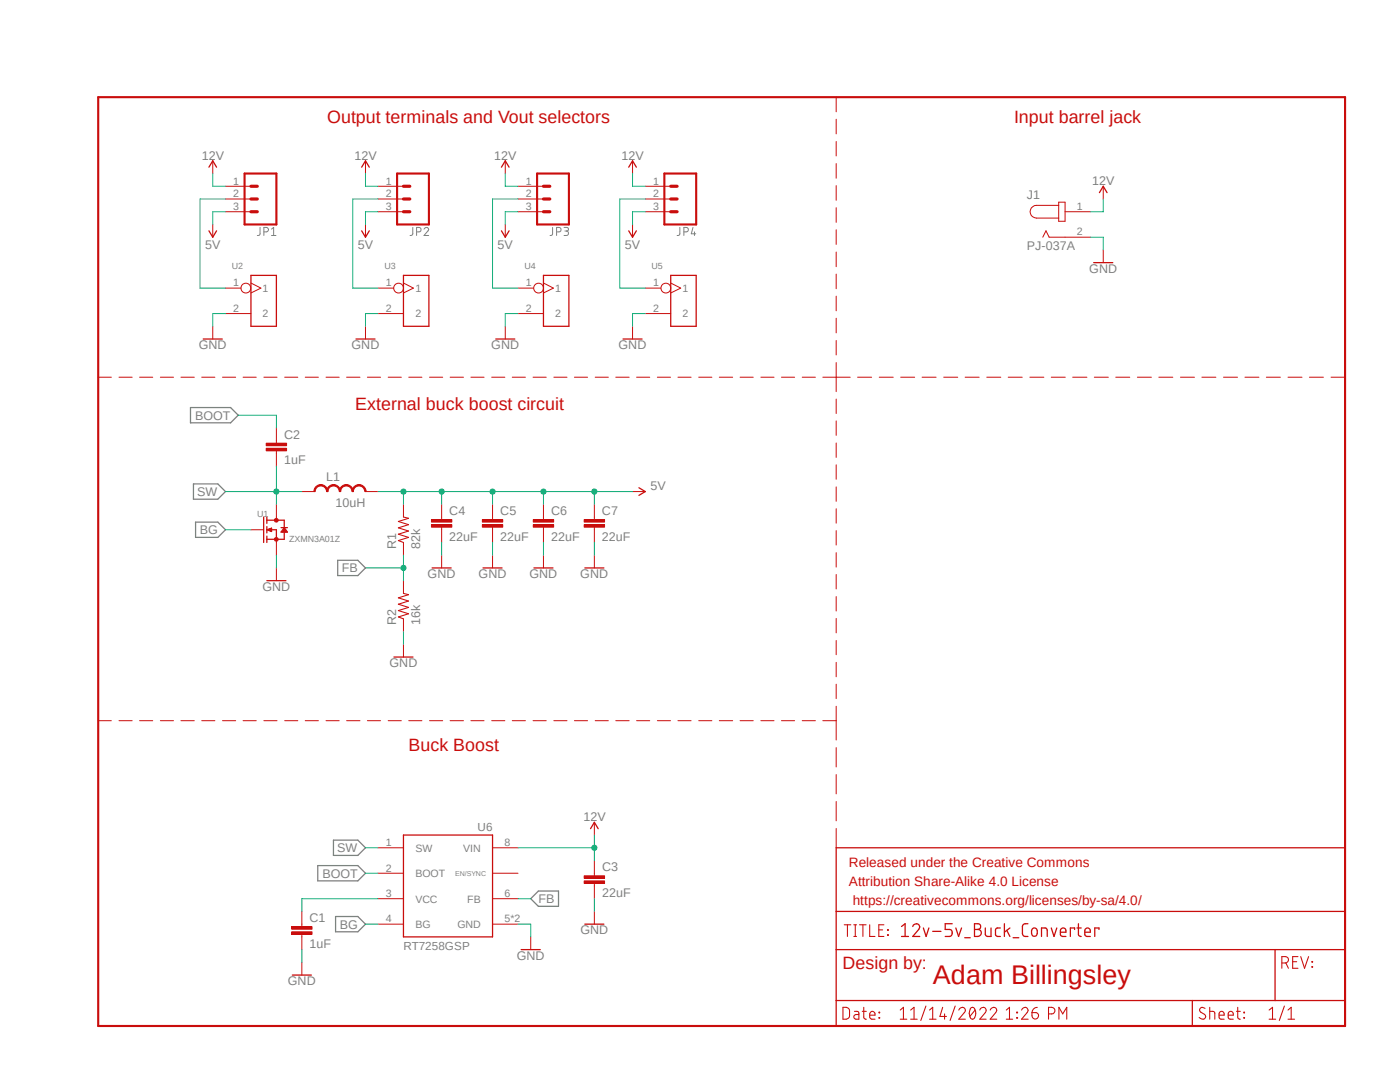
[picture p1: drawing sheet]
<svg xmlns="http://www.w3.org/2000/svg" width="279mm" height="216mm" viewBox="0 0 279 216" stroke-linecap="round" stroke-linejoin="round" font-family="sans-serif">
<path d="M19.1 19.1l249.7 186.2M268.8 19.1l-249.7 186.2" fill="none" stroke="#fff" stroke-width=".2"/>
<g fill="none" stroke="#808080" stroke-width=".2">
<path d="M51.9 45.4v1.3a.4 .4 0 0 1-.5 .3M52.7 46.3h.4a.45 .45 0 0 0 .5-.4 .45 .45 0 0 0-.3-.5h-.6v1.6M54.2 47h.9M54.2 45.7l.4-.3v1.6M82.4 45.4l-.1 1.4-.5 .2M83.1 46.3l.7-.1a.46 .46 0 0 0 .2-.5 .46 .46 0 0 0-.4-.3h-.5v1.6M84.6 45.7a.45 .45 0 0 1 .7-.3 .45 .45 0 0 1 .1 .7l-.8 .9h1M110.3 45.4v1.3a.38 .38 0 0 1-.5 .3M111.1 46.3l.7-.1a.46 .46 0 0 0 .2-.5 .46 .46 0 0 0-.5-.3h-.4v1.6M112.6 45.4h.7a.37 .37 0 0 1 .1 .4 .37 .37 0 0 1-.3 .3h-.4M113 46.1h.2a.46 .46 0 0 1 .2 .5 .46 .46 0 0 1-.4 .4h-.4M135.7 45.4v1.3a.4 .4 0 0 1-.6 .3"/>
<path d="M136.5 46.3h.4a.45 .45 0 0 0 .5-.5 .45 .45 0 0 0-.5-.4h-.4v1.6M138.3 45.4l-.3 1.3h.9M138.6 46.3v.7"/>
</g>
<path d="M38 81.3h8l1.5 1.5-1.5 1.6h-8zM38.6 96.6h4.9l1.5 1.5-1.5 1.5h-4.9zM39 104.2h4.5l1.5 1.5-1.5 1.5h-4.5zM67.4 111.8h4l1.5 1.5-1.5 1.6h-4zM63.4 172.7h8l1.5 1.5-1.5 1.6h-8zM66.5 167.6h4.9l1.5 1.6-1.5 1.5h-4.9zM107.4 177.8h4.1v3h-4.1l-1.5-1.5zM67 182.9h4.4l1.5 1.5-1.5 1.5h-4.4z" fill="none" stroke="#808080" stroke-width=".25"/>
<g fill="none" stroke="#c90d0c" stroke-width=".2">
<path d="M166.9 19.4v2.9M166.9 23.8v2.9M166.9 28.2v2.9M166.9 32.6v3M166.9 37v3M166.9 41.4v3M166.9 45.8v3M166.9 50.3v2.9M166.9 54.7v2.9M166.9 59.1v2.9M208.1 47.3l.6-1.2 .7 1.2h8.2M211.3 41h-4.5a1.27 1.27 0 0 0-1.2 1.2 1.27 1.27 0 0 0 1.2 1.3h4.5"/>
<path d="M211.3 40.3h1.3v3.9h-1.3zM212.6 42.2h5M19.6 75.3h2.6M23.7 75.3h2.7M27.9 75.3h2.6M32 75.3h2.6M36.1 75.3h2.7M40.3 75.3h2.6M44.4 75.3h2.6M48.5 75.3h2.6M52.7 75.3h2.6M56.8 75.3h2.6"/>
<path d="M60.9 75.3h2.6M65.1 75.3h2.6M69.2 75.3h2.6M73.3 75.3h2.6M77.5 75.3h2.6M81.6 75.3h2.6M85.7 75.3h2.6M89.8 75.3h2.7M94 75.3h2.6M98.1 75.3h2.7M102.2 75.3h2.7M106.4 75.3h2.6"/>
<path d="M110.5 75.3h2.7M114.6 75.3h2.7M118.8 75.3h2.6M122.9 75.3h2.7M127 75.3h2.7M131.2 75.3h2.6M135.3 75.3h2.6M139.4 75.3h2.7M143.6 75.3h2.6M147.7 75.3h2.6M151.8 75.3h2.7M156 75.3h2.6"/>
<path d="M160.1 75.3h2.6M164.2 75.3h5.5M166.9 63.5v2.9M166.9 67.9v2.9M166.9 72.3v5.8M166.9 79.6v2.9M171.2 75.3h2.7M175.5 75.3h2.8M179.7 75.3h2.8M184 75.3h2.8M188.3 75.3h2.8M192.6 75.3h2.8"/>
<path d="M196.9 75.3h2.8M201.2 75.3h2.8M205.5 75.3h2.8M209.8 75.3h2.8M214.1 75.3h2.8M218.4 75.3h2.8M222.7 75.3h2.8M227 75.3h2.8M231.3 75.3h2.8M235.6 75.3h2.8M239.9 75.3h2.8M244.2 75.3h2.8"/>
<path d="M248.5 75.3h2.7M252.7 75.3h2.8M257 75.3h2.8M261.3 75.3h2.8M265.6 75.3h2.8M166.9 84v2.9M166.9 88.4v2.9M166.9 92.8v2.8M166.9 97.2v2.8M166.9 101.5v2.9M166.9 105.9v2.9M166.9 110.3v2.9"/>
<path d="M166.9 114.6v2.9M166.9 119v2.9M166.9 123.4v2.9M166.9 127.8v2.8M166.9 132.2v2.8M166.9 136.5v2.9M19.6 143.8h2.6M23.7 143.8h2.7M27.9 143.8h2.6M32 143.8h2.6M36.1 143.8h2.7M40.3 143.8h2.6"/>
<path d="M44.4 143.8h2.6M48.5 143.8h2.6M52.7 143.8h2.6M56.8 143.8h2.6M60.9 143.8h2.6M65.1 143.8h2.6M69.2 143.8h2.6M73.3 143.8h2.6M77.5 143.8h2.6M81.6 143.8h2.6M85.7 143.8h2.6M89.8 143.8h2.7"/>
<path d="M94 143.8h2.6M98.1 143.8h2.7M102.2 143.8h2.7M106.4 143.8h2.6M110.5 143.8h2.7M114.6 143.8h2.7M118.8 143.8h2.6M122.9 143.8h2.7M127 143.8h2.7M131.2 143.8h2.6M135.3 143.8h2.6M139.4 143.8h2.7"/>
<path d="M143.6 143.8h2.6M147.7 143.8h2.6M151.8 143.8h2.7M156 143.8h2.6M160.1 143.8h2.6M164.2 143.8h2.7M166.9 140.9v6.8M166.9 149.2v3.8M166.9 154.6v3.8M166.9 159.9v3.9M166.9 165.3v3.9M60.2 184.4v.5"/>
<path d="M60.2 186.4v.5"/>
</g>
<path d="M58.2 184.9h4.1v.5h-4.1z" fill-rule="evenodd" fill="#c90d0c"/>
<path d="M58.2 184.9h4.1v.5h-4.1z" fill="none" stroke="#c90d0c" stroke-width=".2"/>
<path d="M58.2 185.9h4.1v.5h-4.1z" fill-rule="evenodd" fill="#c90d0c"/>
<path d="M55.2 87.9v.5M55.2 90v.5M58.2 185.9h4.1v.5h-4.1zM60.2 181.9v2.5M60.2 186.9v2.6" fill="none" stroke="#c90d0c" stroke-width=".2"/>
<path d="M53.1 88.4h4.1v.5h-4.1z" fill-rule="evenodd" fill="#c90d0c"/>
<path d="M53.1 88.4h4.1v.5h-4.1z" fill="none" stroke="#c90d0c" stroke-width=".2"/>
<path d="M53.1 89.5h4.1v.5h-4.1z" fill-rule="evenodd" fill="#c90d0c"/>
<path d="M53.1 89.5h4.1v.5h-4.1zM55.2 85.4v2.5M55.2 90.5v2.5M118.6 174.2v.6M118.6 176.3v.5" fill="none" stroke="#c90d0c" stroke-width=".2"/>
<path d="M116.6 174.8h4v.5h-4z" fill-rule="evenodd" fill="#c90d0c"/>
<path d="M116.6 174.8h4v.5h-4z" fill="none" stroke="#c90d0c" stroke-width=".2"/>
<path d="M116.6 175.8h4v.5h-4z" fill-rule="evenodd" fill="#c90d0c"/>
<path d="M88.1 103.2v.5M88.1 105.2v.5M116.6 175.8h4v.5h-4zM118.6 171.7v2.5M118.6 176.8v2.5" fill="none" stroke="#c90d0c" stroke-width=".2"/>
<path d="M86.1 103.7h4.1v.5h-4.1z" fill-rule="evenodd" fill="#c90d0c"/>
<path d="M86.1 103.7h4.1v.5h-4.1z" fill="none" stroke="#c90d0c" stroke-width=".2"/>
<path d="M86.1 104.7h4.1v.5h-4.1z" fill-rule="evenodd" fill="#c90d0c"/>
<path d="M86.1 104.7h4.1v.5h-4.1zM88.1 100.6v2.6M88.1 105.7v2.5M98.3 103.2v.5M98.3 105.2v.5" fill="none" stroke="#c90d0c" stroke-width=".2"/>
<path d="M96.3 103.7h4v.5h-4z" fill-rule="evenodd" fill="#c90d0c"/>
<path d="M96.3 103.7h4v.5h-4z" fill="none" stroke="#c90d0c" stroke-width=".2"/>
<path d="M96.3 104.7h4v.5h-4z" fill-rule="evenodd" fill="#c90d0c"/>
<path d="M96.3 104.7h4v.5h-4zM98.3 100.6v2.6M98.3 105.7v2.5M108.5 103.2v.5M108.5 105.2v.5" fill="none" stroke="#c90d0c" stroke-width=".2"/>
<path d="M106.4 103.7h4.1v.5h-4.1z" fill-rule="evenodd" fill="#c90d0c"/>
<path d="M106.4 103.7h4.1v.5h-4.1z" fill="none" stroke="#c90d0c" stroke-width=".2"/>
<path d="M106.4 104.7h4.1v.5h-4.1z" fill-rule="evenodd" fill="#c90d0c"/>
<path d="M106.4 104.7h4.1v.5h-4.1zM108.5 100.6v2.6M108.5 105.7v2.5M118.6 103.2v.5M118.6 105.2v.5" fill="none" stroke="#c90d0c" stroke-width=".2"/>
<path d="M116.6 103.7h4v.5h-4z" fill-rule="evenodd" fill="#c90d0c"/>
<path d="M116.6 103.7h4v.5h-4z" fill="none" stroke="#c90d0c" stroke-width=".2"/>
<path d="M116.6 104.7h4v.5h-4z" fill-rule="evenodd" fill="#c90d0c"/>
<g fill="none" stroke="#c90d0c" stroke-width=".2">
<path d="M55.2 103.2v.6M55.2 107.6v.6M116.6 104.7h4v.5h-4zM118.6 100.6v2.6M118.6 105.7v2.5M75.4 169.2h5.1M75.4 174.2h5.1M75.4 179.3h5.1M98.3 169.2h5.1M98.3 174.2h5.1M98.3 179.3h5.1M75.4 184.4h5.1"/>
<path d="M98.3 184.4h5.1"/>
</g>
<g fill="none" stroke="#c90d0c" stroke-width=".25">
<path d="M52.6 103.2v5M53.3 103.8h3.4v3.8h-3.4M53.3 103.2v1.2M53.3 105.1v1.2M53.3 107v1.2M53.6 105.7h1.6v1.9M53.6 105.7l.6 .3M53.8 105.6l.4 .4M54.2 105.4l-.9 .3 .9 .3M54.2 105.4v.6M54.2 105.4l-.6 .3M56.1 105.3h1.3"/>
<path d="M56.7 105.3l.7 .9h-1.3zM56.7 105.7l.4 .5M56.7 105.7l-.3 .5M56.7 105.7l.4 .3M56.7 105.7l-.3 .3M80.5 166.6h17.8v20.3h-17.8z"/>
</g>
<path d="M54.9 103.5l.3-.1 .2 .1 .1 .3-.1 .3h-.5l-.1-.3 .4-.1 .1 .1-.1 .1-.4-.1z" fill-rule="evenodd" fill="#c90d0c"/>
<path d="M54.9 103.5l.3-.1 .2 .1 .1 .3-.1 .3h-.5l-.1-.3 .4-.1 .1 .1-.1 .1-.4-.1z" fill="none" stroke="#c90d0c" stroke-width=".2"/>
<path d="M54.9 107.4l.3-.2 .2 .2 .1 .2-.1 .3h-.5l-.1-.3 .4-.1 .1 .1-.1 .1-.4-.1z" fill-rule="evenodd" fill="#c90d0c"/>
<g fill="none" stroke="#c90d0c" stroke-width=".2">
<path d="M220.2 37.2v2.5M45 57.5h3.1M50.1 56.5l2 1-2 1M75.4 57.5h3.2M80.5 56.5l2 1-2 1M103.4 57.5h3.1M108.5 56.5l1.9 1-1.9 1M128.8 57.5h3.1M133.9 56.5l1.9 1-1.9 1M220.2 49.9v2.5M45 62.6h5.1M75.4 62.6h5.1"/>
<path d="M103.4 62.6h5.1M128.8 62.6h5.1M126.2 98.1h2.6M50.1 105.7h2.5M54.9 107.4l.3-.2 .2 .2 .1 .2-.1 .3h-.5l-.1-.3 .4-.1 .1 .1-.1 .1-.4-.1zM55.2 100.6v2.6M55.2 108.2v2.6M80.5 100.6v2.6M80.5 108.2v2.6M80.5 115.9v2.5M80.5 123.5v2.5M118.6 164.1v2.5"/>
<path d="M105.9 186.9v2.6"/>
<circle cx="49.1" cy="57.5" r=".98"/>
<circle cx="79.5" cy="57.5" r=".98"/>
<circle cx="107.5" cy="57.5" r=".98"/>
<circle cx="132.9" cy="57.5" r=".98"/>
</g>
<path d="M80.5 103.2l1 .2-2 .7 2 .6-2 .6 2 .7-2 .6 2 .6-2 .7 1 .3M80.5 118.4l1 .3-2 .6 2 .6-2 .7 2 .6-2 .6 2 .7-2 .6 1 .4" fill="none" stroke="#c90d0c" stroke-width=".21"/>
<path d="M219.4 38.4l.8-1.2 .7 1.2M50.1 54.9h5.1v10.2h-5.1zM80.5 54.9h5.1v10.2h-5.1zM108.5 54.9h5v10.2h-5zM133.9 54.9h5v10.2h-5zM218.3 52.4h3.8M127.5 97.3l1.3 .8-1.3 .7M117.9 165.4l.7-1.3 .8 1.3M104 189.5h3.8" fill="none" stroke="#c90d0c" stroke-width=".25"/>
<path d="M63 97.1l.8-.4h.3v.2a1.12 1.12 0 0 0-1.2 1.2h-.2v-.2z" fill-rule="evenodd" fill="#c90d0c"/>
<path d="M63 97.1l.8-.4h.3v.2a1.12 1.12 0 0 0-1.2 1.2h-.2v-.2z" fill="none" stroke="#c90d0c" stroke-width=".2"/>
<path d="M64.1 96.7a1.45 1.45 0 0 1 1.3 1.4h-.2a1.21 1.21 0 0 0-1.1-1.2z" fill-rule="evenodd" fill="#c90d0c"/>
<path d="M64.1 96.7a1.45 1.45 0 0 1 1.3 1.4h-.2a1.21 1.21 0 0 0-1.1-1.2z" fill="none" stroke="#c90d0c" stroke-width=".2"/>
<path d="M65.6 97.1l.7-.4h.3v.2a1.12 1.12 0 0 0-1.2 1.2h-.2v-.2z" fill-rule="evenodd" fill="#c90d0c"/>
<path d="M65.6 97.1l.7-.4h.3v.2a1.12 1.12 0 0 0-1.2 1.2h-.2v-.2z" fill="none" stroke="#c90d0c" stroke-width=".2"/>
<path d="M66.6 96.7a1.45 1.45 0 0 1 1.4 1.4h-.3a1.21 1.21 0 0 0-1.1-1.2z" fill-rule="evenodd" fill="#c90d0c"/>
<path d="M66.6 96.7a1.45 1.45 0 0 1 1.4 1.4h-.3a1.21 1.21 0 0 0-1.1-1.2z" fill="none" stroke="#c90d0c" stroke-width=".2"/>
<path d="M68.1 97.1l.8-.4h.2v.2a1.12 1.12 0 0 0-1.1 1.2h-.3v-.2z" fill-rule="evenodd" fill="#c90d0c"/>
<path d="M68.1 97.1l.8-.4h.2v.2a1.12 1.12 0 0 0-1.1 1.2h-.3v-.2z" fill="none" stroke="#c90d0c" stroke-width=".2"/>
<path d="M69.1 96.7a1.45 1.45 0 0 1 1.4 1.4h-.2a1.21 1.21 0 0 0-1.2-1.2z" fill-rule="evenodd" fill="#c90d0c"/>
<path d="M69.1 96.7a1.45 1.45 0 0 1 1.4 1.4h-.2a1.21 1.21 0 0 0-1.2-1.2z" fill="none" stroke="#c90d0c" stroke-width=".2"/>
<path d="M70.7 97.1l.7-.4h.3v.2a1.12 1.12 0 0 0-1.2 1.2h-.2v-.2z" fill-rule="evenodd" fill="#c90d0c"/>
<path d="M70.7 97.1l.7-.4h.3v.2a1.12 1.12 0 0 0-1.2 1.2h-.2v-.2z" fill="none" stroke="#c90d0c" stroke-width=".2"/>
<path d="M71.7 96.7a1.45 1.45 0 0 1 1.4 1.4h-.3a1.21 1.21 0 0 0-1.1-1.2z" fill-rule="evenodd" fill="#c90d0c"/>
<g fill="none" stroke="#c90d0c" stroke-width=".2">
<path d="M42.5 32.1v2.5M45 37.2h5.1M45 39.7h5.1M72.9 32.1v2.5M75.4 37.2h5.1M75.4 39.7h5.1M100.8 32.1v2.5M103.4 37.2h5.1M103.4 39.7h5.1M126.2 32.1v2.5M128.8 37.2h5.1M128.8 39.7h5.1"/>
<path d="M42.5 44.8v2.5M45 42.2h5.1M72.9 44.8v2.5M75.4 42.2h5.1M100.8 44.8v2.5M103.4 42.2h5.1M126.2 44.8v2.5M128.8 42.2h5.1M42.5 65.1v2.5M72.9 65.1v2.5M100.8 65.1v2.5M126.2 65.1v2.5"/>
<path d="M60.2 98.1h2.6M71.7 96.7a1.45 1.45 0 0 1 1.4 1.4h-.3a1.21 1.21 0 0 0-1.1-1.2zM72.9 98.1h2.5M55.2 113.3v2.6M88.1 110.8v2.5M98.3 110.8v2.5M108.5 110.8v2.5M118.6 110.8v2.5M80.5 128.6v2.5M60.2 192v2.6M118.6 181.9v2.5"/>
</g>
<g fill="none" stroke="#c90d0c" stroke-width=".25">
<path d="M41.7 33.4l.8-1.3 .7 1.3M72.2 33.4l.7-1.3 .8 1.3M100.1 33.4l.7-1.3 .8 1.3M125.5 33.4l.7-1.3 .8 1.3M41.7 46.1l.8 1.2 .7-1.2M72.2 46.1l.7 1.2 .8-1.2M100.1 46.1l.7 1.2 .8-1.2M125.5 46.1l.7 1.2 .8-1.2M40.6 67.6h3.8M71 67.6h3.8M98.9 67.6h3.8M124.3 67.6h3.8"/>
<path d="M53.3 115.9h3.8M86.2 113.3h3.8M96.4 113.3h3.8M106.6 113.3h3.8M116.7 113.3h3.8M78.6 131.1h3.8M166.9 169.2h101.5v35.5h-101.5zM58.3 194.6h3.8M116.7 184.4h3.8M166.9 189.5h101.5M166.9 199.6h101.5M166.9 181.9h101.5"/>
<path d="M179.9 184.9l.7-.6v2.6M179.9 186.9h1.4M182.2 184.9a.69 .69 0 0 1 1-.5 .69 .69 0 0 1 .1 1.1l-1.1 1.4h1.4M184.3 185.2l.5 1.7 .6-1.7M186.1 185.8h1.7M190 184.3h-1.4v1.2h.9a.71 .71 0 0 1 .5 .7 .71 .71 0 0 1-.5 .7h-.9M190.8 185.2l.5 1.7 .6-1.7M192.5 187.1h1.1M194.5 184.3h.7a.57 .57 0 0 1 .5 .6 .57 .57 0 0 1-.5 .6 .7 .7 0 0 1 .7 .7 .7 .7 0 0 1-.7 .7h-.7zM194.5 185.5h.7M196.6 185.2v1.2l.5 .5h.7v-1.7M199.6 185.2h-.7l-.2 .4v1l.4 .3h.5"/>
<path d="M200.4 184.3v2.6M200.9 185.6l.6 1.3M201.5 185.2l-1.1 .8M202.2 187.1h1.1M205.1 184.3l-.7 .1-.3 .3-.1 1.6a.58 .58 0 0 0 .6 .6h.5M206.1 185.3a.56 .56 0 0 1 .6-.1 .56 .56 0 0 1 .3 .5v.6a.57 .57 0 0 1-.6 .5 .57 .57 0 0 1-.5-.5v-.6zM207.9 186.9v-1.7h.9l.1 .2 .1 1.5M209.8 185.2l.6 1.7 .5-1.7M211.6 186h1.1a.58 .58 0 0 0-.3-.8 .58 .58 0 0 0-.8 .5l.1 .9 .3 .3h.7M214.5 185.5v-.3h-.9v1.7M214.9 185.2h.9M215.2 184.3l.1 2.3 .5 .3"/>
<path d="M216.5 186h1.1a.58 .58 0 0 0-.4-.8 .58 .58 0 0 0-.7 .5v.9l.4 .3h.7M219.3 185.5v-.3h-.8v1.7M238 199.6v5.1M254.5 189.5v10.1"/>
</g>
<path d="M19.6 19.4h248.8v185.3h-248.8zM48.8 34.6h6.4v10.2h-6.4zM79.2 34.6h6.4v10.2h-6.4zM107.2 34.6h6.3v10.2h-6.3zM132.6 34.6h6.3v10.2h-6.3z" fill="none" stroke="#c90d0c" stroke-width=".42"/>
<path d="M50.1 39.7h1.3M50.1 37.2h1.3M80.5 39.7h1.3M80.5 37.2h1.3M108.5 39.7h1.2M108.5 37.2h1.2M133.9 39.7h1.2M133.9 37.2h1.2M50.1 42.2h1.3M80.5 42.2h1.3M108.5 42.2h1.2M133.9 42.2h1.2" fill="none" stroke="#c90d0c" stroke-width=".64"/>
<g fill="none" stroke="#c90d0c" stroke-width=".21">
<path d="M168.5 184.5h1.3M169.1 184.5v2.4M170.4 184.5h.5M170.4 186.9h.5M170.7 184.5v2.4M171.5 184.5h1.3M172.2 184.5v2.4M173.6 184.5v2.4h1M175.4 185.5h.7M176.4 184.5h-1v2.4h1M177.1 185.5h.2v.1h-.2zM177.1 186.5h.2v.1h-.2z"/>
<path d="M255.8 192.2h.7a.64 .64 0 0 0 .6-.7 .64 .64 0 0 0-.6-.6h-.7v2.3M256.6 192.2l.5 1M258 191.9h.8M259 190.9h-1v2.3h1M259.6 190.9l.7 2.3 .9-2.3M261.8 191.9l.2 .1zM261.8 192.9l.2 .1zM168.2 201a1.13 1.13 0 0 1 1.3 .4 1.96 1.96 0 0 1-.2 1.8l-.4 .2h-.7zM170.5 201.8h.7l.2 .4v1.2h-.6a.47 .47 0 0 1-.4-.5 .47 .47 0 0 1 .4-.5h.6M172.1 201.8h.8M172.4 201v1.9a.44 .44 0 0 0 .5 .5M173.6 202.6h1a.55 .55 0 0 0-.4-.8 .55 .55 0 0 0-.6 .5v.6l.2 .4 .8 .1"/>
<path d="M175.4 202l.2 .1zM175.4 203l.2 .2zM179.7 203.4h1.3M179.7 201.5l.6-.5v2.4M181.7 203.4h1.3M181.7 201.5l.7-.5v2.4M184.8 200.7l-1 2.9M185.5 203.4h1.3M185.5 201.5l.6-.5v2.4M188.1 201l-.5 1.8h1.3M188.5 202.3v1.1M190.6 200.7l-1 2.9"/>
<path d="M191.3 201.5a.64 .64 0 0 1 1-.5 .64 .64 0 0 1 .1 1.1l-1.1 1.3h1.4M193.7 201.2a.46 .46 0 0 1 .8 .1 1.46 1.46 0 0 1-.4 2.1l-.5-.4a1.85 1.85 0 0 1 .1-1.8zM194.6 201.5l-1.1 1.3M195.5 201.5a.64 .64 0 0 1 .9-.5 .64 .64 0 0 1 .2 1.1l-1.1 1.3h1.3M197.6 201.5a.64 .64 0 0 1 .9-.5 .64 .64 0 0 1 .2 1.1l-1.1 1.3h1.3M200.8 203.4h1.3M200.8 201.5l.7-.5v2.4M202.9 203h.2v.2h-.2zM202.9 202h.2v.1h-.2zM203.9 201.5a.64 .64 0 0 1 .9-.5 .64 .64 0 0 1 .2 1.1l-1.1 1.3h1.3M206 202.1h.8a.65 .65 0 0 1 .4 .7 .65 .65 0 0 1-.6 .5 .65 .65 0 0 1-.6-.6zM207 201a1.08 1.08 0 0 0-1 1.1"/>
<path d="M209.3 202.3h.6a.66 .66 0 0 0 .6-.6 .66 .66 0 0 0-.6-.7h-.6v2.4M211.3 203.4v-2.4l.8 1.3 .8-1.3v2.4M240.5 201.2a.59 .59 0 0 0-.8-.2 .59 .59 0 0 0-.2 .8l.9 .6a.57 .57 0 0 1 0 .8 .57 .57 0 0 1-.8 0l-.3-.2M241.4 201.8h.7l.3 .2v1.4M241.4 201v2.4M243.3 202.6h1a.54 .54 0 0 0-.3-.8 .54 .54 0 0 0-.7 .5v.9l.4 .2h.6M245.1 202.6h1a.54 .54 0 0 0-.3-.8 .54 .54 0 0 0-.7 .5l.1 .9 .3 .2h.6M246.8 201.8h.7M247 201v1.9a.44 .44 0 0 0 .5 .5M248.2 203l.2 .2zM248.2 202l.2 .1zM253.3 203.4h1.3"/>
<path d="M253.3 201.5l.7-.5v2.4M256.3 200.7l-1 2.9M257 203.4h1.4M257 201.5l.7-.5v2.4"/>
</g>
<g fill="none" stroke="#0dab76" stroke-width=".2">
<path d="M217.6 47.3h2.6v2.6M45 62.6h-2.5v2.5M75.4 62.6h-2.5v2.5M103.4 62.6h-2.6v2.5M128.8 62.6h-2.6v2.5M55.2 110.8v2.5M72.9 113.3h7.6M80.5 110.8v5.1M88.1 108.2v2.6M98.3 108.2v2.6M108.5 108.2v2.6M118.6 108.2v2.6"/>
<path d="M80.5 126v2.6M118.6 179.3v2.6M60.2 189.5v2.5M103.4 184.4h2.5v2.5"/>
</g>
<circle cx="80.5" cy="113.3" r=".51" fill="#0dab76"/>
<g fill="none" stroke="#0dab76" stroke-width=".2">
<path d="M55.2 98.1h5M55.2 93v7.6M103.4 179.3h2.5"/>
<circle cx="80.5" cy="113.3" r=".51"/>
</g>
<circle cx="55.2" cy="98.1" r=".51" fill="#0dab76"/>
<g fill="none" stroke="#0dab76" stroke-width=".2">
<path d="M45 98.1h10.2M75.4 98.1h12.7v2.5M80.5 98.1v2.5M72.9 169.2h2.5"/>
<circle cx="55.2" cy="98.1" r=".51"/>
</g>
<circle cx="80.5" cy="98.1" r=".51" fill="#0dab76"/>
<g fill="none" stroke="#0dab76" stroke-width=".2">
<path d="M88.1 98.1h10.2v2.5"/>
<circle cx="80.5" cy="98.1" r=".51"/>
</g>
<circle cx="88.1" cy="98.1" r=".51" fill="#0dab76"/>
<g fill="none" stroke="#0dab76" stroke-width=".2">
<path d="M98.3 98.1h10.2v2.5"/>
<circle cx="88.1" cy="98.1" r=".51"/>
</g>
<circle cx="98.3" cy="98.1" r=".51" fill="#0dab76"/>
<g fill="none" stroke="#0dab76" stroke-width=".2">
<path d="M108.5 98.1h10.1v2.5"/>
<circle cx="98.3" cy="98.1" r=".51"/>
</g>
<circle cx="108.5" cy="98.1" r=".51" fill="#0dab76"/>
<g fill="none" stroke="#0dab76" stroke-width=".2">
<path d="M118.6 98.1h7.6"/>
<circle cx="108.5" cy="98.1" r=".51"/>
</g>
<circle cx="118.6" cy="98.1" r=".51" fill="#0dab76"/>
<g fill="none" stroke="#0dab76" stroke-width=".2">
<path d="M45 42.2h-2.5v2.6M75.4 42.2h-2.5v2.6M103.4 42.2h-2.6v2.6M128.8 42.2h-2.6v2.6M47.5 82.8h7.7v2.6M45 105.7h5.1M72.9 174.2h2.5M103.4 169.2h15.2M118.6 166.6v5.1M72.9 184.4h2.5"/>
<circle cx="118.6" cy="98.1" r=".51"/>
</g>
<circle cx="118.6" cy="169.2" r=".51" fill="#0dab76"/>
<g fill="none" stroke="#0dab76" stroke-width=".2">
<path d="M42.5 34.6v2.6h2.5M45 39.7h-5.1v17.8h5.1M72.9 34.6v2.6h2.5M75.4 39.7h-5v17.8h5M100.8 34.6v2.6h2.6M103.4 39.7h-5.1v17.8h5.1M126.2 34.6v2.6h2.6M128.8 39.7h-5.1v17.8h5.1M220.2 39.7v2.5h-2.6M75.4 179.3h-15.2v2.6"/>
<circle cx="118.6" cy="169.2" r=".51"/>
</g>
<text font-size="5.4" fill="#c90d0c" x="186.2" y="196.3">Adam Billingsley</text>
<g font-size="3.6" fill="#c90d0c">
<text x="65.3" y="24.5">Output terminals and Vout selectors</text>
<text x="202.4" y="24.5">Input barrel jack</text>
<text x="70.9" y="81.9">External buck boost circuit</text>
<text x="81.5" y="149.9">Buck Boost</text>
<text x="168.1" y="193.3">Design by:</text>
</g>
<g font-size="2.7" fill="#c90d0c">
<text x="169.4" y="173">Released under the Creative Commons</text>
<text x="169.4" y="176.8">Attribution Share-Alike 4.0 License</text>
<text x="170.2" y="180.6">https://creativecommons.org/licenses/by-sa/4.0/</text>
</g>
<g font-size="2.5" fill="#808080">
<text x="40.3" y="31.8">12V</text>
<text x="70.7" y="31.8">12V</text>
<text x="98.6" y="31.8">12V</text>
<text x="124" y="31.8">12V</text>
<text x="204.9" y="39.7">J1</text>
<text x="218" y="36.9">12V</text>
<text x="40.9" y="49.6">5V</text>
<text x="71.4" y="49.6">5V</text>
<text x="99.3" y="49.6">5V</text>
<text x="124.7" y="49.6">5V</text>
<text x="204.9" y="49.9">PJ-037A</text>
<text x="217.4" y="54.4">GND</text>
<text x="39.7" y="69.7">GND</text>
<text x="70.1" y="69.7">GND</text>
<text x="98" y="69.7">GND</text>
<text x="123.4" y="69.7">GND</text>
<text x="38.9" y="83.8">BOOT</text>
<text x="56.7" y="87.5">C2</text>
<text x="56.7" y="92.6">1uF</text>
<text x="39.4" y="99">SW</text>
<text x="65.1" y="96.1">L1</text>
<text x="66.9" y="101.1">10uH</text>
<text x="129.8" y="97.8">5V</text>
<text x="39.9" y="106.6">BG</text>
<text x="89.7" y="107.9">22uF</text>
<text x="89.7" y="102.8">C4</text>
<text x="99.8" y="107.9">22uF</text>
<text x="99.8" y="102.8">C5</text>
<text x="110" y="107.9">22uF</text>
<text x="110" y="102.8">C6</text>
<text x="120.1" y="107.9">22uF</text>
<text x="120.1" y="102.8">C7</text>
<text x="79" y="109.5" transform="rotate(-90 79 109.5)">R1</text>
<text x="83.8" y="109.5" transform="rotate(-90 83.8 109.5)">82k</text>
<text x="52.4" y="117.9">GND</text>
<text x="68.2" y="114.2">FB</text>
<text x="85.3" y="115.4">GND</text>
<text x="95.5" y="115.4">GND</text>
<text x="105.7" y="115.4">GND</text>
<text x="115.8" y="115.4">GND</text>
<text x="79" y="124.8" transform="rotate(-90 79 124.8)">R2</text>
<text x="83.8" y="124.8" transform="rotate(-90 83.8 124.8)">16k</text>
<text x="77.7" y="133.1">GND</text>
<text x="116.4" y="163.9">12V</text>
<text x="67.3" y="170.1">SW</text>
<text x="120.1" y="173.9">C3</text>
<text x="64.3" y="175.1">BOOT</text>
<text x="120.1" y="178.9">22uF</text>
<text x="61.8" y="184">C1</text>
<text x="67.8" y="185.3">BG</text>
<text x="107.4" y="180.2">FB</text>
<text x="61.8" y="189.1">1uF</text>
<text x="103.1" y="191.5">GND</text>
<text x="115.8" y="186.4">GND</text>
<text x="57.4" y="196.6">GND</text>
</g>
<g font-size="2.3" fill="#808080">
<text x="95.3" y="165.8">U6</text>
<text x="80.5" y="189.5">RT7258GSP</text>
</g>
<g font-size="2.1" fill="#808080">
<text x="46.6" y="36.8">1</text>
<text x="46.6" y="39.4">2</text>
<text x="46.6" y="41.9">3</text>
<text x="77" y="36.8">1</text>
<text x="77" y="39.4">2</text>
<text x="77" y="41.9">3</text>
<text x="104.9" y="36.8">1</text>
<text x="104.9" y="39.4">2</text>
<text x="104.9" y="41.9">3</text>
<text x="130.3" y="36.8">1</text>
<text x="130.3" y="39.4">2</text>
<text x="130.3" y="41.9">3</text>
<text x="214.9" y="41.9">1</text>
<text x="214.9" y="47">2</text>
<text x="46.6" y="57.1">1</text>
<text x="52.4" y="58.3">1</text>
<text x="77" y="57.1">1</text>
<text x="82.9" y="58.3">1</text>
<text x="104.9" y="57.1">1</text>
<text x="110.8" y="58.3">1</text>
<text x="130.3" y="57.1">1</text>
<text x="136.2" y="58.3">1</text>
<text x="46.6" y="62.2">2</text>
<text x="52.4" y="63.3">2</text>
<text x="77" y="62.2">2</text>
<text x="82.9" y="63.3">2</text>
<text x="104.9" y="62.2">2</text>
<text x="110.8" y="63.3">2</text>
<text x="130.3" y="62.2">2</text>
<text x="136.2" y="63.3">2</text>
<text x="77" y="168.8">1</text>
<text x="77" y="173.9">2</text>
<text x="82.9" y="169.9">SW</text>
<text x="92.5" y="169.9">VIN</text>
<text x="100.7" y="168.8">8</text>
<text x="77" y="179">3</text>
<text x="82.9" y="175">BOOT</text>
<text x="100.7" y="179">6</text>
<text x="77" y="184.1">4</text>
<text x="82.9" y="180.1">VCC</text>
<text x="82.9" y="185.2">BG</text>
<text x="91.3" y="185.2">GND</text>
<text x="93.3" y="180.1">FB</text>
<text x="100.7" y="184.1">5*2</text>
</g>
<g font-size="1.8" fill="#808080">
<text x="46.3" y="53.7">U2</text>
<text x="76.8" y="53.7">U3</text>
<text x="104.6" y="53.7">U4</text>
<text x="130" y="53.7">U5</text>
<text x="51.4" y="103.2">U1</text>
<text x="57.7" y="108.2">ZXMN3A01Z</text>
</g>
<text font-size="1.4" fill="#808080" x="90.8" y="174.7">EN/SYNC</text>
</svg>
